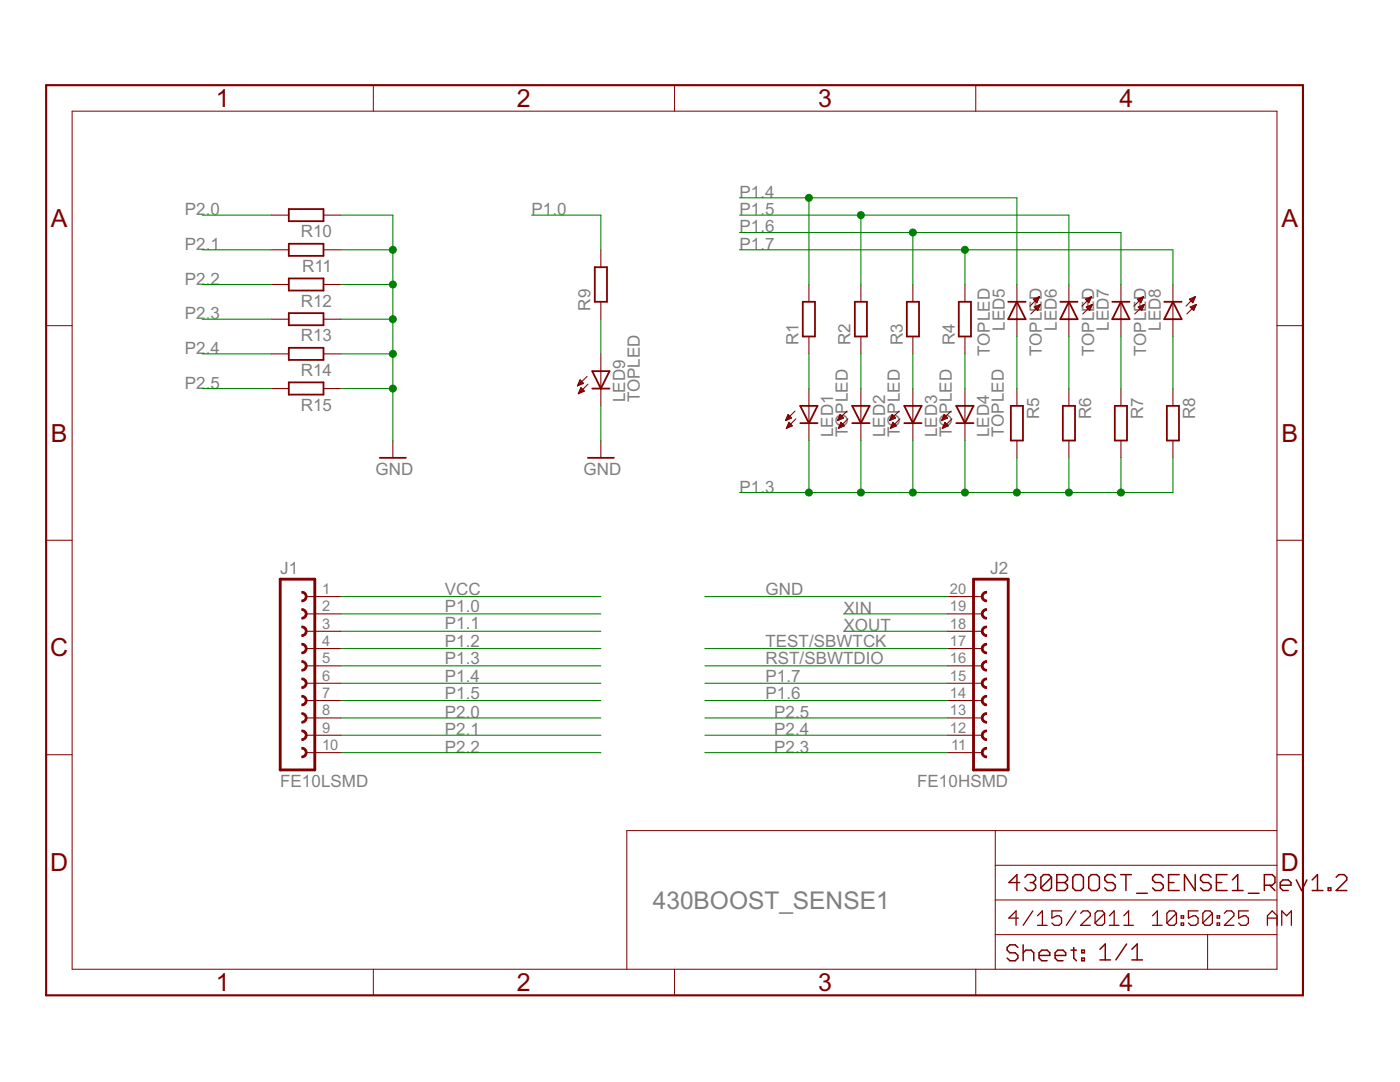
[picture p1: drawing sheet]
<svg xmlns="http://www.w3.org/2000/svg" width="279mm" height="216mm" viewBox="0 0 279 216" stroke-linecap="round" stroke-linejoin="round" font-family="sans-serif">
<g fill="none" stroke="#800000" stroke-width=".36">
<path d="M57.6 41.7h7v2.4h-7zM57.6 48.6h7v2.5h-7zM57.6 55.6h7v2.4h-7zM118.7 53.3h2.4v6.9h-2.4zM57.6 62.5h7v2.4h-7zM57.6 69.4h7v2.4h-7zM57.6 76.3h7v2.4h-7zM118.2 74.1h3.4l-1.7 3.4zM118.2 77.5h3.4M160.2 60.2h2.4v6.9h-2.4zM170.6 60.2h2.4v6.9h-2.4zM181 60.2h2.4v6.9h-2.4z"/>
<path d="M191.3 60.2h2.5v6.9h-2.5zM201.2 60.2h3.5M202.9 60.2l1.8 3.5h-3.5zM211.6 60.2h3.5M213.3 60.2l1.8 3.5h-3.5zM222 60.2h3.4M223.7 60.2l1.7 3.5h-3.4zM232.3 60.2h3.5M234.1 60.2l1.7 3.5h-3.5zM75.8 91.4h5.2M117.3 91.4h5.2M159.7 81h3.5l-1.8 3.4z"/>
<path d="M159.7 84.4h3.5M170.1 84.4h3.4M170.1 81h3.4l-1.7 3.4zM180.5 84.4h3.4M180.5 81h3.4l-1.7 3.4zM190.8 84.4h3.5M190.8 81h3.5l-1.7 3.4zM201.7 81h2.5v6.9h-2.5zM212.1 81h2.4v6.9h-2.4zM222.5 81h2.4v6.9h-2.4zM232.9 81h2.4v6.9h-2.4z"/>
</g>
<g fill="none" stroke="#800000" stroke-width=".21">
<path d="M54.2 42.9h3.4M54.2 49.8h3.4M54.2 56.8h3.4M64.6 42.9h3.4M64.6 49.8h3.4M64.6 56.8h3.4M119.9 49.8v3.5M161.4 56.8v3.4M171.8 56.8v3.4M182.2 56.8v3.4M192.6 56.8v3.4M202.9 56.8v10.3"/>
<path d="M206.2 59.7l1.2-.5-.5 1.2zM206.3 59.7h.9M206.4 59.9h.8M206.7 59.5h.6M207.1 59.3h.3M207.4 59.2l-1.9 1.9M213.3 56.8v10.3M216.6 59.7l1.2-.5-.5 1.2zM216.7 59.7h.9M216.8 59.9h.7M217.1 59.5h.6M217.5 59.3h.3"/>
<path d="M217.8 59.2l-1.9 1.9M223.7 56.8v10.3M227 59.7l1.2-.5-.5 1.2zM227 59.7h1M227.1 59.9h.8M227.5 59.5h.6M227.9 59.3h.2M228.2 59.2l-1.9 1.9M234.1 56.8v10.3M237.4 59.7l1.2-.5-.5 1.2zM237.4 59.7h1M237.5 59.9h.8"/>
<path d="M237.8 59.5h.6M238.3 59.3h.2M238.6 59.2l-1.9 1.9M54.2 63.7h3.4M54.2 70.6h3.4M54.2 77.5h3.4M64.6 63.7h3.4M64.6 70.6h3.4M64.6 77.5h3.4M115.3 76.9h.2M115.4 76.7h.5M115.4 76.6h.9"/>
<path d="M115.4 78.5h.2M115.5 76.4h.9M115.5 78.3h.5M115.6 76.2h.6M115.6 78.1h.8M115.7 76h.3M115.7 78h.9M115.7 75.9h.1M115.7 77.8h.7M115.8 75.8l.7 .7-1.2 .5zM115.8 77.6h.4M115.9 77.4h.1"/>
<path d="M115.9 77.3l.7 .7-1.2 .6zM117.2 75.1l-1.9 1.9M117.3 76.7l-1.9 1.9M119.9 60.2v3.5M119.9 70.6v10.4M161.4 67.1v3.5M161.4 77.5v10.4M171.8 67.1v3.5M171.8 77.5v10.4M182.2 67.1v3.5M182.2 77.5v10.4M192.6 67.1v3.5"/>
<path d="M192.6 77.5v10.4M202.9 77.5v3.5M206.4 61.3h1M206.6 60h.5M206.6 61.4h.7M206.7 60.2h.3M206.8 61.6h.4M206.8 61.1h.7M206.9 60.4h.1M206.9 61.8h.3M207.2 60.9h.3M207.6 60.7l-1.9 2"/>
<path d="M207.6 60.7l-.5 1.3-.7-.7M207.6 60.7l-1.2 .6M213.3 77.5v3.5M216.8 61.3h1M216.9 60h.6M217 61.4h.7M217.1 60.2h.3M217.1 61.6h.5M217.2 61.1h.6M217.3 60.4h.1M217.3 61.8h.3M217.6 60.9h.3"/>
<path d="M218 60.7l-1.9 2M218 60.7l-.5 1.3-.7-.7M218 60.7l-1.2 .6M223.7 77.5v3.5M227.2 61.3h1M227.3 60h.5M227.4 61.4h.7M227.5 60.2h.3M227.5 61.6h.5M227.6 61.1h.6M227.7 60.4h.1M227.7 61.8h.2"/>
<path d="M228 60.9h.3M228.4 60.7l-1.9 2M228.4 60.7l-.5 1.3-.7-.7M228.4 60.7l-1.2 .6M234.1 77.5v3.5M237.6 61.3h.9M237.7 60h.5M237.7 61.4h.7M237.9 60.2h.2M237.9 61.6h.5M238 61.1h.6M238 60.4h.1"/>
<path d="M238.1 61.8h.2M238.4 60.9h.3M238.8 60.7l-1.9 2M238.8 60.7l-.6 1.3-.7-.7M238.8 60.7l-1.3 .6M78.4 87.9v3.5M119.9 87.9v3.5M156.8 83.8h.3M156.9 83.6h.6M157 83.4h.9M157 85.3h.2M157.1 83.2h.7"/>
<path d="M157.1 85.2h.5M157.1 83.1h.5M157.1 85h1M157.2 82.9h.3M157.2 84.8h.8M157.3 82.7h.1M157.3 82.7l-.5 1.2M157.3 82.7l.7 .7-1.2 .5M157.3 84.6h.5M157.4 84.5h.2M157.4 84.3h.1M157.5 84.3l.6 .7-1.2 .5z"/>
<path d="M158.7 82l-1.9 1.9M158.8 83.6l-1.9 1.9M167.2 83.8h.3M167.3 83.6h.6M167.4 83.4h.9M167.4 85.3h.2M167.4 83.2h.8M167.4 85.2h.6M167.5 83.1h.5M167.5 85h.9M167.6 82.9h.2M167.6 84.8h.8"/>
<path d="M167.7 82.7h.1M167.7 84.6h.5M167.7 82.7l-.6 1.2M167.7 82.7l.7 .7M167.7 84.5h.3M167.8 84.3h.1M167.8 84.3l.7 .7-1.2 .5zM168.4 83.4l-1.3 .5M169 82l-1.9 1.9M169.2 83.6l-1.9 1.9M177.6 83.8h.3M177.7 83.6h.6"/>
<path d="M177.7 83.4h1M177.7 85.3h.3M177.8 83.2h.8M177.8 85.2h.6M177.9 83.1h.5M177.9 85h.9M178 82.9h.2M178 84.8h.8M178 82.7h.1M178 82.7l-.5 1.2M178 82.7l.7 .7-1.2 .5M178.1 84.6h.5"/>
<path d="M178.1 84.5h.3M178.2 84.3h.1M178.2 84.3l.7 .7-1.2 .5zM179.4 82l-1.9 1.9M179.6 83.6l-1.9 1.9M188 83.8h.3M188 83.6h.7M188.1 83.4h1M188.1 85.3h.3M188.2 83.2h.8M188.2 85.2h.6M188.3 83.1h.5"/>
<path d="M188.3 85h.9M188.3 82.9h.3M188.3 84.8h.8M188.4 82.7h.1M188.4 84.6h.6M188.4 82.7l-.5 1.2M188.4 82.7l.7 .7-1.2 .5M188.5 84.5h.3M188.6 84.3h.1M188.6 84.3l.7 .7-1.2 .5zM189.8 82l-1.9 1.9M190 83.6l-1.9 1.9"/>
<path d="M202.9 87.9v3.5M213.3 87.9v3.5M223.7 87.9v3.5M234.1 87.9v3.5M61.1 119h6.9M189.1 119h6.9M61.1 139.8h6.9M61.1 136.3h6.9M61.1 132.9h6.9M61.1 129.4h6.9M61.1 126h6.9M61.1 122.5h6.9"/>
<path d="M189.1 139.8h6.9M189.1 136.3h6.9M189.1 132.9h6.9M189.1 129.4h6.9M189.1 126h6.9M189.1 122.5h6.9M61.1 150.2h6.9M61.1 146.7h6.9M61.1 143.3h6.9M189.1 150.2h6.9M189.1 146.7h6.9M189.1 143.3h6.9"/>
</g>
<path d="M55.9 115.6h6.9v38h-6.9zM194.3 115.6h6.9v38h-6.9z" fill="none" stroke="#800000" stroke-width=".57"/>
<g fill="#800000" stroke="#800000" stroke-width=".2">
<path d="M196.3 142.4l.6-.2v.4a.69 .69 0 0 0-.7 .6 .69 .69 0 0 0 .7 .7v.4a1.04 1.04 0 0 1-1-.7 1.04 1.04 0 0 1 .4-1.2z" fill-rule="evenodd"/>
<path d="M196.1 146.1l.6-.4h.2v.3a.7 .7 0 0 0-.7 .7 .7 .7 0 0 0 .7 .7v.3a1.04 1.04 0 0 1-.9-.5 1.04 1.04 0 0 1 .1-1.1z" fill-rule="evenodd"/>
<path d="M196.3 149.3l.6-.2v.4a.69 .69 0 0 0-.7 .7 .69 .69 0 0 0 .7 .7v.3a1.05 1.05 0 0 1-1-.7 1.05 1.05 0 0 1 .4-1.2z" fill-rule="evenodd"/>
<path d="M196.3 135.5l.6-.2v.3a.7 .7 0 0 0-.7 .7 .7 .7 0 0 0 .7 .7v.4a1.03 1.03 0 0 1-1-.7 1.03 1.03 0 0 1 .4-1.2z" fill-rule="evenodd"/>
<path d="M196.1 139.1l.6-.4h.2v.4a.69 .69 0 0 0-.7 .7 .69 .69 0 0 0 .7 .7v.3a1.04 1.04 0 0 1-.9-.6 1.04 1.04 0 0 1 .1-1.1z" fill-rule="evenodd"/>
<path d="M196.1 125.3l.6-.4h.2v.4a.69 .69 0 0 0-.7 .7 .69 .69 0 0 0 .7 .6v.4a1.05 1.05 0 0 1-.9-.6 1.05 1.05 0 0 1 .1-1.1z" fill-rule="evenodd"/>
<path d="M196.1 128.8l.6-.4h.2v.3a.7 .7 0 0 0-.7 .7 .7 .7 0 0 0 .7 .7v.4a1.04 1.04 0 0 1-.9-.6 1.04 1.04 0 0 1 .1-1.1z" fill-rule="evenodd"/>
<path d="M196.1 132.2l.6-.4h.2v.4a.69 .69 0 0 0-.7 .7 .69 .69 0 0 0 .7 .7v.3a1.03 1.03 0 0 1-1-.6 1.03 1.03 0 0 1 .2-1.1z" fill-rule="evenodd"/>
<path d="M196.3 118.2l.6-.2v.3a.69 .69 0 0 0-.7 .7 .69 .69 0 0 0 .7 .7v.4a1.04 1.04 0 0 1-1-.7 1.04 1.04 0 0 1 .4-1.2z" fill-rule="evenodd"/>
<path d="M196.1 121.9l.6-.4h.2v.3a.7 .7 0 0 0-.7 .7 .7 .7 0 0 0 .7 .7v.3a1.04 1.04 0 0 1-.9-.5 1.04 1.04 0 0 1 .1-1.1z" fill-rule="evenodd"/>
<path d="M60.2 142.2a1.04 1.04 0 0 1 1.1 1.1 1.04 1.04 0 0 1-1.1 1v-.4a.69 .69 0 0 0 .7-.7 .69 .69 0 0 0-.7-.6z" fill-rule="evenodd"/>
<path d="M60.2 145.7a1.04 1.04 0 0 1 1.1 1 1.04 1.04 0 0 1-1.1 1v-.3a.7 .7 0 0 0 .7-.7 .7 .7 0 0 0-.7-.7z" fill-rule="evenodd"/>
<path d="M60.2 149.1a1.04 1.04 0 0 1 1.1 1.1 1.04 1.04 0 0 1-1.1 1v-.3a.69 .69 0 0 0 .7-.7 .69 .69 0 0 0-.7-.7z" fill-rule="evenodd"/>
<path d="M60.2 135.3a1.04 1.04 0 0 1 1.1 1 1.04 1.04 0 0 1-1.1 1.1v-.4a.7 .7 0 0 0 .7-.7 .7 .7 0 0 0-.7-.7z" fill-rule="evenodd"/>
<path d="M60.2 138.7a1.04 1.04 0 0 1 1.1 1.1 1.04 1.04 0 0 1-1.1 1v-.3a.69 .69 0 0 0 .7-.7 .69 .69 0 0 0-.7-.7z" fill-rule="evenodd"/>
<path d="M60.2 124.9a1.04 1.04 0 0 1 1.1 1.1 1.04 1.04 0 0 1-1.1 1v-.4a.69 .69 0 0 0 .7-.6 .69 .69 0 0 0-.7-.7z" fill-rule="evenodd"/>
<path d="M60.2 128.4a1.04 1.04 0 0 1 1.1 1 1.04 1.04 0 0 1-1.1 1.1v-.4a.7 .7 0 0 0 .7-.7 .7 .7 0 0 0-.7-.7z" fill-rule="evenodd"/>
<path d="M60.2 131.8a1.04 1.04 0 0 1 1.1 1.1 1.04 1.04 0 0 1-1.1 1v-.3a.69 .69 0 0 0 .7-.7 .69 .69 0 0 0-.7-.7z" fill-rule="evenodd"/>
<path d="M60.2 118a1.04 1.04 0 0 1 1.1 1 1.04 1.04 0 0 1-1.1 1.1v-.4a.69 .69 0 0 0 .7-.7 .69 .69 0 0 0-.7-.7z" fill-rule="evenodd"/>
<path d="M60.2 121.5a1.04 1.04 0 0 1 1.1 1 1.04 1.04 0 0 1-1.1 1v-.3a.7 .7 0 0 0 .7-.7 .7 .7 0 0 0-.7-.7z" fill-rule="evenodd"/>
</g>
<g fill="none" stroke="#800000" stroke-width=".2">
<path d="M74.5 17v5.2M134.6 17v5.2M194.7 17v5.2M14.4 22.2h240.4v171.2h-240.4zM9.2 65h5.2M254.8 65h5.2M9.2 107.8h5.2M254.8 107.8h5.2M9.2 150.6h5.2M254.8 150.6h5.2M198.6 165.7v27.7M198.6 179.6h56.2"/>
<path d="M198.6 172.7h56.2M254.8 165.7h-129.7v27.7M74.5 193.4v5.2M134.6 193.4v5.2M194.7 193.4v5.2M198.6 186.5h56.2M241 186.5v6.9"/>
</g>
<g fill="none" stroke="#800000" stroke-width=".3">
<path d="M203.5 176.1h-2.1l1.5-1.6v3.2M204.5 175l.6-.5h1l.6 .5v.6l-.6 .5M205.6 176.1h.5M206.1 176.1l.6 .5v.6l-.6 .5h-1l-.6-.5M209.8 175l-.5-.5h-1l-.6 .5v2.2M209.8 175v2.2l-.5 .5h-1l-.6-.5M209.8 175l-2.1 2.2M210.9 176.1h1.6M210.9 174.5h1.6l.5 .5v.6l-.5 .5 .5 .5v.6l-.5 .5h-1.6zM214.6 174.5h1.1l.5 .5v2.2l-.5 .5h-1.1l-.5-.5v-2.2zM217.8 174.5h1.1l.5 .5v2.2l-.5 .5h-1.1l-.5-.5v-2.2zM222.6 175l-.5-.5h-1.1l-.5 .5v.6l.5 .5h1.1l.5 .5v.6l-.5 .5h-1.1l-.5-.5"/>
<path d="M223.6 174.5h2.2M224.7 174.5v3.2M226.8 178.2h2.2M232.2 175l-.6-.5h-1.1l-.5 .5v.6l.5 .5h1.1l.6 .5v.6l-.6 .5h-1.1l-.5-.5M233.2 176.1h1.1M235.3 174.5h-2.1v3.2h2.1M238.5 174.5v3.2l-2.1-3.2v3.2M241.7 175l-.5-.5h-1.1l-.5 .5v.6l.5 .5h1.1l.5 .5v.6l-.5 .5h-1.1l-.5-.5M242.8 176.1h1M244.9 174.5h-2.1v3.2h2.1M246 177.7h2.1M246 175.6l1-1.1v3.2"/>
<path d="M249.1 178.2h2.2M252.3 176.6h1.6l.5-.5v-1.1l-.5-.5h-1.6v3.2M253.4 176.6l1 1.1M255.5 176.6h2.1v-.5l-.5-.5h-1.1l-.5 .5v1.1l.5 .5h1.1M258.7 175.6l1.1 2.1 1-2.1M261.9 177.7h2.1M261.9 175.6l1-1.1v3.2M265.1 177.2h.5v.5h-.5zM266.7 175l.5-.5h1l.6 .5v.6l-2.1 2.1h2.1M203.1 189.1l-.5-.6h-1.1l-.5 .6v.5l.5 .5h1.1l.5 .5v.6l-.5 .5h-1.1l-.5-.5M204.2 190.1l.5-.5h1.1l.5 .5v1.6M204.2 188.5v3.2"/>
<path d="M207.4 190.6h2.1v-.5l-.5-.5h-1.1l-.5 .5v1.1l.5 .5h1.1M210.6 190.6h2.1v-.5l-.5-.5h-1.1l-.5 .5v1.1l.5 .5h1.1M213.7 189.6h1.1M214.3 189.1v2.1l.5 .5M215.9 189.6h.5v.5h-.5zM215.9 191.2h.5v.5h-.5zM219.5 189.4l1.1-1v3.1M219.5 191.5h2.1M224.8 188.4l-2.1 3.1M225.9 191.5h2.1M225.9 189.4l1-1v3.1"/>
</g>
<g fill="none" stroke="#800000" stroke-width=".25">
<path d="M203.2 183.2h-1.9l1.5-1.4v2.8M206.1 181.8l-1.9 2.8M207.1 182.7l.9-.9v2.8M207.1 184.6h1.9M211.9 181.8h-2v1.4l1-.5h.5l.5 .5v1l-.5 .4h-1l-.5-.4M214.7 181.8l-1.9 2.8M215.7 182.2l.5-.4h.9l.5 .4v.5l-1.9 1.9h1.9M220.5 182.2v2l-.5 .4h-1l-.5-.4M220.5 182.2l-.5-.4h-1l-.5 .4v2M220.5 182.2l-2 2M221.4 184.6h1.9M221.4 182.7l1-.9v2.8"/>
<path d="M224.3 184.6h1.9M224.3 182.7l.9-.9v2.8M230 184.6h1.9M230 182.7l1-.9v2.8M234.8 182.2v2l-.5 .4h-.9l-.5-.4M234.8 182.2l-.5-.4h-.9l-.5 .4v2M234.8 182.2l-1.9 2M235.7 182.7h.5v.5h-.5zM235.7 184.2h.5v.4h-.5zM239.1 181.8h-1.9v1.4l.9-.5h.5l.5 .5v1l-.5 .4h-.9l-.5-.4M242 182.2v2l-.5 .4h-1l-.4-.4M242 182.2l-.5-.4h-1l-.4 .4v2"/>
<path d="M242 182.2l-1.9 2M242.9 182.7h.5v.5h-.5zM242.9 184.2h.5v.4h-.5zM244.3 182.2l.5-.4h1l.5 .4v.5l-2 1.9h2M249.1 181.8h-1.9v1.4l1-.5h.4l.5 .5v1l-.5 .4h-.9l-.5-.4M252.9 183.2h2M252.9 184.6v-1.9l1-.9 1 .9v1.9M255.8 184.6v-2.8l1 .9 .9-.9v2.8"/>
</g>
<path d="M9.2 17h250.8v181.6h-250.8z" fill="none" stroke="#800000" stroke-width=".42"/>
<g fill="none" stroke="#008000" stroke-width=".21">
<path d="M147.6 39.5h55.3v17.3M161.4 39.5v17.3M40.3 56.8h13.9M40.3 49.8h13.9M40.3 42.9h13.9M68 42.9h10.4v45M68 56.8h10.4M68 49.8h10.4M106.1 42.9h13.8v6.9M147.6 49.8h86.5v7M147.6 42.9h65.7v13.9M147.6 46.4h76.1v10.4"/>
<path d="M171.8 42.9v13.9M182.2 46.4v10.4M192.6 49.8v7M40.3 77.5h13.9M40.3 70.6h13.9M40.3 63.7h13.9M68 77.5h10.4M68 70.6h10.4M68 63.7h10.4M119.9 63.7v6.9M161.4 70.6v6.9M171.8 70.6v6.9"/>
<path d="M182.2 70.6v6.9M192.6 70.6v6.9M202.9 67.1v10.4M213.3 67.1v10.4M223.7 67.1v10.4M234.1 67.1v10.4M119.9 81v6.9M161.4 87.9v10.4M171.8 87.9v10.4M182.2 87.9v10.4M192.6 87.9v10.4M202.9 91.4v6.9"/>
<path d="M213.3 91.4v6.9M223.7 91.4v6.9M234.1 91.4v6.9h-86.5M68 119h51.9M140.7 119h48.4M68 132.9h51.9M68 126h51.9M68 122.5h51.9M68 129.4h51.9M68 136.3h51.9M68 139.8h51.9M140.7 132.9h48.4"/>
<path d="M140.7 129.4h48.4M140.7 136.3h48.4M140.7 139.8h48.4M168.4 126h20.7M168.4 122.5h20.7M68 143.3h51.9M68 146.7h51.9M68 150.2h51.9M140.7 143.3h48.4M140.7 146.7h48.4M140.7 150.2h48.4"/>
</g>
<g fill="#008000" stroke="#008000" stroke-width=".2">
<circle cx="78.4" cy="77.5" r=".7"/>
<circle cx="78.4" cy="70.6" r=".7"/>
<circle cx="78.4" cy="63.7" r=".7"/>
<circle cx="78.4" cy="56.8" r=".7"/>
<circle cx="78.4" cy="49.8" r=".7"/>
<circle cx="182.2" cy="98.3" r=".7"/>
<circle cx="171.8" cy="98.3" r=".7"/>
<circle cx="161.4" cy="98.3" r=".7"/>
<circle cx="192.6" cy="98.3" r=".7"/>
<circle cx="202.9" cy="98.3" r=".7"/>
<circle cx="213.3" cy="98.3" r=".7"/>
<circle cx="223.7" cy="98.3" r=".7"/>
<circle cx="161.4" cy="39.5" r=".7"/>
<circle cx="171.8" cy="42.9" r=".7"/>
<circle cx="182.2" cy="46.4" r=".7"/>
<circle cx="192.6" cy="49.8" r=".7"/>
</g>
<g font-size="5.6" fill="#800000">
<text x="43.1" y="21.4">1</text>
<text x="103.2" y="21.4">2</text>
<text x="163.3" y="21.4">3</text>
<text x="223.4" y="21.4">4</text>
<text x="10.1" y="45.4">A</text>
<text x="255.8" y="45.4">A</text>
<text x="10.1" y="88.2">B</text>
<text x="255.8" y="88.2">B</text>
<text x="10" y="131">C</text>
<text x="255.6" y="131">C</text>
<text x="10" y="173.8">D</text>
<text x="255.6" y="173.8">D</text>
<text x="43.1" y="197.8">1</text>
<text x="103.2" y="197.8">2</text>
<text x="163.3" y="197.8">3</text>
<text x="223.4" y="197.8">4</text>
</g>
<text font-size="5.5" fill="#808080" x="130.3" y="181.3">430BOOST_SENSE1</text>
<g font-size="3.8" fill="#808080">
<text x="147.6" y="39.5">P1.4</text>
<text x="36.9" y="42.9">P2.0</text>
<text x="60" y="47.4">R10</text>
<text x="106.1" y="42.9">P1.0</text>
<text x="147.6" y="42.9">P1.5</text>
<text x="147.6" y="46.4">P1.6</text>
<text x="36.9" y="49.9">P2.1</text>
<text x="147.6" y="49.9">P1.7</text>
<text x="36.9" y="56.8">P2.2</text>
<text x="60.3" y="54.3">R11</text>
<text x="36.9" y="63.7">P2.3</text>
<text x="60" y="61.2">R12</text>
<text x="117.9" y="62" transform="rotate(-90 117.9 62)">R9</text>
<text x="200.5" y="66" transform="rotate(-90 200.5 66)">LED5</text>
<text x="210.9" y="66" transform="rotate(-90 210.9 66)">LED6</text>
<text x="221.3" y="66" transform="rotate(-90 221.3 66)">LED7</text>
<text x="231.7" y="66" transform="rotate(-90 231.7 66)">LED8</text>
<text x="36.9" y="70.6">P2.4</text>
<text x="60" y="68.1">R13</text>
<text x="159.4" y="68.9" transform="rotate(-90 159.4 68.9)">R1</text>
<text x="169.8" y="68.9" transform="rotate(-90 169.8 68.9)">R2</text>
<text x="180.1" y="68.9" transform="rotate(-90 180.1 68.9)">R3</text>
<text x="190.5" y="68.9" transform="rotate(-90 190.5 68.9)">R4</text>
<text x="197.6" y="71" transform="rotate(-90 197.6 71)">TOPLED</text>
<text x="208" y="71" transform="rotate(-90 208 71)">TOPLED</text>
<text x="218.3" y="71" transform="rotate(-90 218.3 71)">TOPLED</text>
<text x="228.7" y="71" transform="rotate(-90 228.7 71)">TOPLED</text>
<text x="36.9" y="77.5">P2.5</text>
<text x="60" y="75.1">R14</text>
<text x="60" y="82">R15</text>
<text x="124.8" y="80.3" transform="rotate(-90 124.8 80.3)">LED9</text>
<text x="127.7" y="80.3" transform="rotate(-90 127.7 80.3)">TOPLED</text>
<text x="207.4" y="83.6" transform="rotate(-90 207.4 83.6)">R5</text>
<text x="217.8" y="83.6" transform="rotate(-90 217.8 83.6)">R6</text>
<text x="228.2" y="83.6" transform="rotate(-90 228.2 83.6)">R7</text>
<text x="238.5" y="83.6" transform="rotate(-90 238.5 83.6)">R8</text>
<text x="166.3" y="87.2" transform="rotate(-90 166.3 87.2)">LED1</text>
<text x="169.2" y="87.2" transform="rotate(-90 169.2 87.2)">TOPLED</text>
<text x="176.7" y="87.2" transform="rotate(-90 176.7 87.2)">LED2</text>
<text x="179.6" y="87.2" transform="rotate(-90 179.6 87.2)">TOPLED</text>
<text x="187" y="87.2" transform="rotate(-90 187 87.2)">LED3</text>
<text x="190" y="87.2" transform="rotate(-90 190 87.2)">TOPLED</text>
<text x="197.4" y="87.2" transform="rotate(-90 197.4 87.2)">LED4</text>
<text x="200.4" y="87.2" transform="rotate(-90 200.4 87.2)">TOPLED</text>
<text x="74.9" y="94.8">GND</text>
<text x="116.5" y="94.8">GND</text>
<text x="147.6" y="98.3">P1.3</text>
<text x="55.9" y="114.5">J1</text>
<text x="88.8" y="118.7">VCC</text>
<text x="152.8" y="118.7">GND</text>
<text x="197.6" y="114.5">J2</text>
<text x="88.8" y="125.6">P1.1</text>
<text x="88.8" y="122.1">P1.0</text>
<text x="168.3" y="126">XOUT</text>
<text x="168.3" y="122.5">XIN</text>
<text x="88.8" y="129.1">P1.2</text>
<text x="152.8" y="129.1">TEST/SBWTCK</text>
<text x="88.8" y="132.5">P1.3</text>
<text x="88.8" y="136">P1.4</text>
<text x="152.8" y="132.5">RST/SBWTDIO</text>
<text x="152.8" y="136">P1.7</text>
<text x="88.8" y="139.4">P1.5</text>
<text x="88.8" y="143.2">P2.0</text>
<text x="152.8" y="139.4">P1.6</text>
<text x="154.5" y="143.2">P2.5</text>
<text x="88.8" y="146.7">P2.1</text>
<text x="154.5" y="146.7">P2.4</text>
<text x="88.8" y="150.2">P2.2</text>
<text x="154.5" y="150.2">P2.3</text>
<text x="55.9" y="157.1">FE10LSMD</text>
<text x="183.1" y="157.1">FE10HSMD</text>
</g>
<g font-size="3.3" fill="#808080">
<text x="64.3" y="118.6">1</text>
<text x="189.6" y="118.6">20</text>
<text x="64.3" y="125.5">3</text>
<text x="64.3" y="122">2</text>
<text x="189.6" y="125.5">18</text>
<text x="189.6" y="122">19</text>
<text x="64.3" y="128.9">4</text>
<text x="189.6" y="128.9">17</text>
<text x="64.3" y="135.8">6</text>
<text x="64.3" y="132.4">5</text>
<text x="189.6" y="135.8">15</text>
<text x="189.6" y="132.4">16</text>
<text x="64.3" y="142.8">8</text>
<text x="64.3" y="139.3">7</text>
<text x="189.6" y="142.8">13</text>
<text x="189.6" y="139.3">14</text>
<text x="64.3" y="149.7">10</text>
<text x="64.3" y="146.2">9</text>
<text x="189.6" y="146.2">12</text>
<text x="189.8" y="149.7">11</text>
</g>
</svg>
